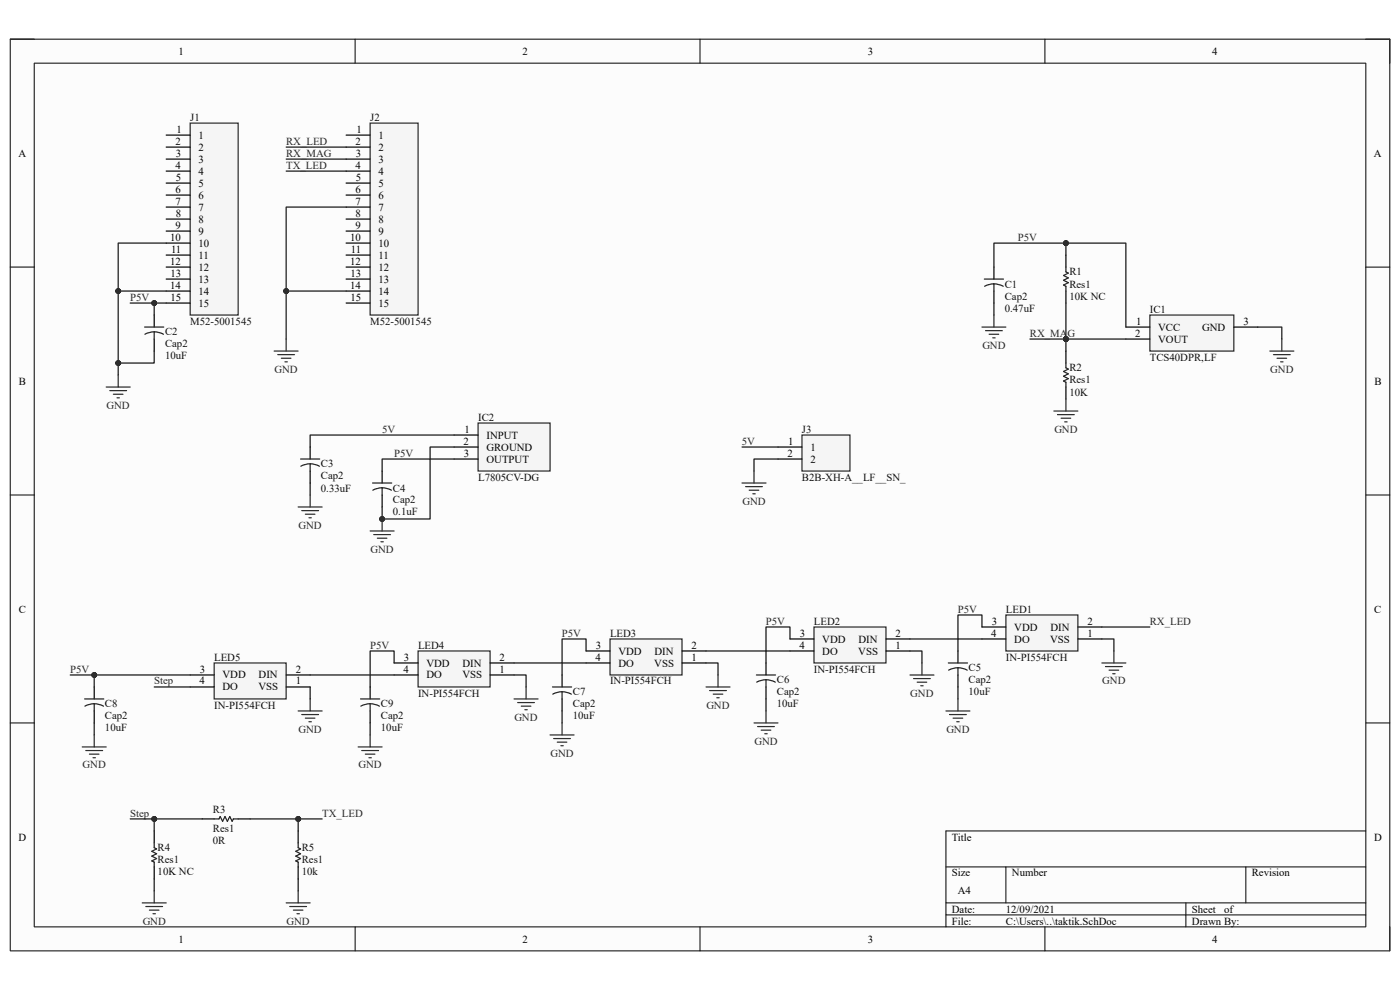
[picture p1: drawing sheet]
<svg xmlns="http://www.w3.org/2000/svg" width="297mm" height="210mm" viewBox="0 0 297 210" stroke-linecap="round" stroke-linejoin="round" font-family="sans-serif">
<path d="M2.2 8.3h292.7v193.4h-292.7z" fill-rule="evenodd" fill="#fcfcfc"/>
<path d="M2.2 8.3h292.7v193.4h-292.7z" fill="none" stroke="#000" stroke-width=".21"/>
<path d="M7.3 13.4h282.5v183.2h-282.5z" fill-rule="evenodd" fill="#fcfcfc"/>
<g fill="none" stroke="#000" stroke-width=".21">
<path d="M2.2 8.3h5.1M7.3 13.4h282.5v183.2h-282.5zM75.3 8.3v5.1M148.5 8.3v5.1M221.7 8.3v5.1M289.8 8.3h5.1v5.1M2.2 56.7h5.1M289.8 56.7h5.1M2.2 105h5.1M289.8 105h5.1M2.2 153.4h5.1M289.8 153.4h5.1"/>
<path d="M289.8 176.3h-89.1v20.3M75.3 196.6v5.1M148.5 196.6v5.1M200.7 183.9h89.1M200.7 191.5h89.1M200.7 194.1h89.1M213.4 183.9v7.6M221.7 196.6v5.1M251.6 191.5v5.1M264.3 183.9v7.6M294.9 196.6v5.1"/>
</g>
<path d="M243.9 66.8h17.9v7.7h-17.9z" fill-rule="evenodd" fill="#f5f5f5"/>
<path d="M243.9 66.8h17.9v7.7h-17.9z" fill="none" stroke="#262626" stroke-width=".25"/>
<path d="M238.9 69.4h5M238.9 71.9h5M261.8 69.4h5" fill="none" stroke="#000" stroke-width=".25"/>
<path d="M45.4 140.6h15.3v7.7h-15.3z" fill-rule="evenodd" fill="#f5f5f5"/>
<path d="M45.4 140.6h15.3v7.7h-15.3z" fill="none" stroke="#262626" stroke-width=".25"/>
<path d="M40.3 145.7h5.1M40.3 143.2h5.1M60.7 145.7h5.1M60.7 143.2h5.1" fill="none" stroke="#000" stroke-width=".25"/>
<path d="M101.4 89.7h15.3v10.2h-15.3z" fill-rule="evenodd" fill="#f5f5f5"/>
<path d="M101.4 89.7h15.3v10.2h-15.3z" fill="none" stroke="#262626" stroke-width=".25"/>
<path d="M96.3 92.3h5.1M96.3 94.8h5.1M96.3 97.4h5.1" fill="none" stroke="#000" stroke-width=".25"/>
<path d="M170.1 92.3h10.2v7.6h-10.2z" fill-rule="evenodd" fill="#f5f5f5"/>
<path d="M170.1 92.3h10.2v7.6h-10.2z" fill="none" stroke="#262626" stroke-width=".25"/>
<path d="M165.1 94.8h5M165.1 97.4h5" fill="none" stroke="#000" stroke-width=".25"/>
<path d="M40.3 26.1h10.2v40.7h-10.2z" fill-rule="evenodd" fill="#f5f5f5"/>
<path d="M40.3 26.1h10.2v40.7h-10.2z" fill="none" stroke="#262626" stroke-width=".25"/>
<g fill="none" stroke="#000" stroke-width=".25">
<path d="M35.3 28.7h5M35.3 31.2h5M35.3 33.8h5M35.3 36.3h5M35.3 38.8h5M35.3 41.4h5M35.3 43.9h5M35.3 46.5h5M35.3 49h5M35.3 51.6h5M35.3 54.1h5M35.3 56.7h5"/>
<path d="M35.3 59.2h5M35.3 61.7h5M35.3 64.3h5"/>
</g>
<path d="M78.5 26.1h10.2v40.7h-10.2z" fill-rule="evenodd" fill="#f5f5f5"/>
<g fill="none" stroke="#262626" stroke-width=".25">
<path d="M78.5 26.1h10.2v40.7h-10.2zM25.1 79.6v2.5M58.2 74.5h5M58.9 75.2h3.6M59.7 76h2M60.4 76.8h.6M60.7 71.9v2.6M22.5 82.1h5.1M23.3 82.9h3.6M24.1 83.6h2M24.8 84.4h.5M17.4 158.5h5.1"/>
<path d="M18.2 159.2h3.6M19 160h2M20 155.9v2.6M63.3 150.8h5M64 151.6h3.6M64.8 152.3h2M65.5 153.1h.6M65.8 148.3v2.5M19.7 160.7h.5"/>
</g>
<g fill="none" stroke="#000" stroke-width=".25">
<path d="M73.4 28.7h5.1M73.4 31.2h5.1M73.4 33.8h5.1M73.4 36.3h5.1M73.4 38.8h5.1M73.4 41.4h5.1M73.4 43.9h5.1M73.4 46.5h5.1M73.4 49h5.1M73.4 51.6h5.1M73.4 54.1h5.1M73.4 56.7h5.1"/>
<path d="M73.4 59.2h5.1M32.7 66.8v2.6M32.7 71.9v2.6M73.4 61.7h5.1M73.4 64.3h5.1M226.1 74.5v2.5M226.1 82.1v2.6M20 145.7v2.6M20 150.8v2.6"/>
</g>
<path d="M30.7 69.4h4M32.7 70.4l1.2 .2 .8 .3M32.7 70.4l-1.2 .2-.8 .3M32.7 70.4v1.5M226.1 77v1l.5 .3-1 .5 1 .5-1 .5 1 .5-1 .5 .5 .3v1M17.9 148.3h4.1M20 149.3l1.2 .2 .8 .3M20 149.3l-.8 .1-1.2 .4M20 149.3v1.5" fill="none" stroke="#1c1c1c" stroke-width=".25"/>
<path d="M88.7 138.1h15.3v7.6h-15.3z" fill-rule="evenodd" fill="#f5f5f5"/>
<path d="M88.7 138.1h15.3v7.6h-15.3zM76 158.5h5.1M76.7 159.2h3.6M77.5 160h2M78.5 155.9v2.6M109.1 148.3h5.1M109.8 149h3.6M110.6 149.8h2M111.4 150.6h.5M111.6 145.7v2.6M78.3 160.7h.5" fill="none" stroke="#262626" stroke-width=".25"/>
<path d="M78.5 145.7v2.6M78.5 150.8v2.6M83.6 143.2h5.1M83.6 140.6h5.1M104 143.2h5.1M104 140.6h5.1" fill="none" stroke="#000" stroke-width=".25"/>
<path d="M76.5 148.3h4.1M78.5 149.3l1.2 .2 .8 .3M78.5 149.3l-.8 .1-1.2 .4M78.5 149.3v1.5" fill="none" stroke="#1c1c1c" stroke-width=".25"/>
<path d="M129.4 135.6h15.3v7.6h-15.3z" fill-rule="evenodd" fill="#f5f5f5"/>
<path d="M129.4 135.6h15.3v7.6h-15.3zM116.7 155.9h5.1M117.5 156.7h3.5M118.2 157.4h2.1M119 158.2h.5M119.2 153.4v2.5M149.8 145.7h5.1M150.5 146.5h3.6M151.3 147.3h2M152.1 148h.5M152.3 143.2v2.5" fill="none" stroke="#262626" stroke-width=".25"/>
<path d="M124.3 138.1h5.1M144.7 138.1h5.1M119.2 143.2v2.5M119.2 148.3v2.5M124.3 140.6h5.1M144.7 140.6h5.1" fill="none" stroke="#000" stroke-width=".25"/>
<path d="M117.2 145.7h4.1M119.2 146.7l1.3 .2 .7 .4M119.2 146.7l-.8 .1-1.1 .5M119.2 146.7v1.6" fill="none" stroke="#1c1c1c" stroke-width=".25"/>
<path d="M172.7 133h15.3v7.6h-15.3z" fill-rule="evenodd" fill="#f5f5f5"/>
<path d="M172.7 133h15.3v7.6h-15.3zM160 153.4h5.1M160.7 154.1h3.6M161.5 154.9h2M162.3 155.7h.5M162.5 150.8v2.6M193.1 143.2h5M193.8 144h3.6M194.6 144.7h2M195.3 145.5h.5M195.6 140.6v2.6" fill="none" stroke="#262626" stroke-width=".25"/>
<path d="M167.6 138.1h5.1M167.6 135.6h5.1M188 138.1h5.1M188 135.6h5.1M162.5 140.6v2.6M162.5 145.7v2.6" fill="none" stroke="#000" stroke-width=".25"/>
<path d="M160.5 143.2h4M162.5 144.2l1.2 .2 .8 .3M162.5 144.2l-.8 .1-1.2 .4M162.5 144.2v1.5" fill="none" stroke="#1c1c1c" stroke-width=".25"/>
<path d="M213.4 130.5h15.3v7.6h-15.3z" fill-rule="evenodd" fill="#f5f5f5"/>
<g fill="none" stroke="#262626" stroke-width=".25">
<path d="M78.5 112.6h5.1M79.3 113.4h3.5M80 114.2h2.1M80.8 114.9h.5M81.1 110.1v2.5M213.4 130.5h15.3v7.6h-15.3zM236.3 138.1v2.5M200.7 150.8h5.1M201.4 151.6h3.6M202.2 152.3h2M203 153.1h.5M203.2 148.3v2.5"/>
<path d="M233.8 140.6h5.1M234.5 141.4h3.6M235.3 142.2h2M236.1 142.9h.5M30.2 191.5h5.1M30.9 192.3h3.6M31.7 193.1h2M32.5 193.8h.5M32.7 189v2.5M60.7 191.5h5.1M61.5 192.3h3.5M62.2 193.1h2.1"/>
<path d="M63 193.8h.5M63.3 189v2.5"/>
</g>
<g fill="none" stroke="#000" stroke-width=".25">
<path d="M65.8 94.8v2.6M65.8 99.9v2.6M81.1 99.9v2.6M81.1 105v2.6M203.2 138.1v2.5M208.3 135.6h5.1M208.3 133h5.1M228.7 135.6h5.1M228.7 133h5.1M203.2 143.2v2.5M32.7 176.3v2.5M42.9 173.7h2.5"/>
<path d="M50.5 173.7h2.6M63.3 176.3v2.5M32.7 183.9v2.6M63.3 183.9v2.6"/>
</g>
<g fill="none" stroke="#1c1c1c" stroke-width=".25">
<path d="M63.8 97.4h4M65.8 98.4l1.2 .2 .8 .3M65.8 98.4l-1.2 .2-.8 .3M65.8 98.4v1.5M79 102.5h4.1M81.1 103.5l.8 .1 1.1 .4M81.1 103.5l-.9 .1-1.1 .4M81.1 103.5v1.5M201.2 140.6h4.1M203.2 141.7h.8l1.2 .5M203.2 141.7h-.8l-1.1 .5M203.2 141.7v1.5"/>
<path d="M32.7 178.8v1l.5 .3-1 .5 1 .5-1 .5 1 .5-1 .5 .5 .3v1M45.4 173.7h1.1l.2-.5 .5 1 .5-1 .5 1 .5-1 .6 1 .2-.5h1M63.3 178.8v1l.5 .3-1.1 .5 1.1 .5-1.1 .5 1.1 .5-1.1 .5 .6 .3v1"/>
</g>
<circle cx="81.1" cy="110.1" r=".51" fill="#0e0e0e"/>
<circle cx="81.1" cy="110.1" r=".51" fill="none" stroke="#0e0e0e" stroke-width=".21"/>
<g fill="none" stroke="#262626" stroke-width=".25">
<path d="M208.3 69.4h5.1M209.1 70.1h3.5M209.8 70.9h2.1M210.6 71.7h.5M210.9 66.8v2.6M269.4 74.5h5.1M270.2 75.2h3.5M270.9 76h2.1M271.7 76.8h.5M271.9 71.9v2.6M160 99.9v2.6M63.3 107.6h5"/>
<path d="M64 108.3h3.6M64.8 109.1h2M65.5 109.8h.6M65.8 105v2.6M157.4 102.5h5.1M158.2 103.2h3.5M158.9 104h2.1M159.7 104.8h.5"/>
</g>
<path d="M210.9 56.7v2.5M226.1 54.1v2.6M210.9 61.7v2.6M226.1 61.7v2.6" fill="none" stroke="#000" stroke-width=".25"/>
<path d="M208.8 59.2h4.1M226.1 56.7v1l.5 .2-1 .5 1 .5-1 .6 1 .5-1 .5 .5 .2v1M210.9 60.2l.8 .1 1.1 .4M210.9 60.2l-.9 .1-1.1 .4M210.9 60.2v1.5" fill="none" stroke="#1c1c1c" stroke-width=".25"/>
<path d="M35.3 61.7h-10.2v17.9" fill="none" stroke="#0e0e0e" stroke-width=".25"/>
<circle cx="25.1" cy="61.7" r=".51" fill="#0e0e0e"/>
<circle cx="25.1" cy="61.7" r=".51" fill="none" stroke="#0e0e0e" stroke-width=".21"/>
<circle cx="25.1" cy="77" r=".51" fill="#0e0e0e"/>
<circle cx="25.1" cy="77" r=".51" fill="none" stroke="#0e0e0e" stroke-width=".21"/>
<path d="M73.4 61.7h-12.7v10.2" fill="none" stroke="#0e0e0e" stroke-width=".25"/>
<circle cx="60.7" cy="61.7" r=".51" fill="#0e0e0e"/>
<circle cx="60.7" cy="61.7" r=".51" fill="none" stroke="#0e0e0e" stroke-width=".21"/>
<path d="M35.3 51.6h-10.2v10.1" fill="none" stroke="#0e0e0e" stroke-width=".25"/>
<circle cx="25.1" cy="61.7" r=".51" fill="#0e0e0e"/>
<circle cx="25.1" cy="61.7" r=".51" fill="none" stroke="#0e0e0e" stroke-width=".21"/>
<path d="M73.4 43.9h-12.7v17.8" fill="none" stroke="#0e0e0e" stroke-width=".25"/>
<circle cx="60.7" cy="61.7" r=".51" fill="#0e0e0e"/>
<circle cx="60.7" cy="61.7" r=".51" fill="none" stroke="#0e0e0e" stroke-width=".21"/>
<path d="M60.7 31.2h12.7M60.7 36.3h12.7M60.7 33.8h12.7M27.6 64.3h7.7" fill="none" stroke="#0e0e0e" stroke-width=".25"/>
<circle cx="32.7" cy="64.3" r=".51" fill="#0e0e0e"/>
<circle cx="32.7" cy="64.3" r=".51" fill="none" stroke="#0e0e0e" stroke-width=".21"/>
<path d="M32.7 64.3v2.5" fill="none" stroke="#0e0e0e" stroke-width=".25"/>
<circle cx="32.7" cy="64.3" r=".51" fill="#0e0e0e"/>
<circle cx="32.7" cy="64.3" r=".51" fill="none" stroke="#0e0e0e" stroke-width=".21"/>
<path d="M32.7 74.5v2.5h-7.6" fill="none" stroke="#0e0e0e" stroke-width=".25"/>
<circle cx="25.1" cy="77" r=".51" fill="#0e0e0e"/>
<circle cx="25.1" cy="77" r=".51" fill="none" stroke="#0e0e0e" stroke-width=".21"/>
<path d="M20 143.2v2.5" fill="none" stroke="#0e0e0e" stroke-width=".25"/>
<circle cx="20" cy="143.2" r=".51" fill="#0e0e0e"/>
<circle cx="20" cy="143.2" r=".51" fill="none" stroke="#0e0e0e" stroke-width=".21"/>
<path d="M14.9 143.2h25.4M20 153.4v2.5" fill="none" stroke="#0e0e0e" stroke-width=".25"/>
<circle cx="20" cy="143.2" r=".51" fill="#0e0e0e"/>
<circle cx="20" cy="143.2" r=".51" fill="none" stroke="#0e0e0e" stroke-width=".21"/>
<g fill="none" stroke="#0e0e0e" stroke-width=".25">
<path d="M124.3 138.1v-2.5h-5.1v7.6M149.8 138.1h17.8M167.6 135.6v-2.6h-5.1v7.6M193.1 138.1h2.5v2.5M193.1 135.6h15.2M208.3 133v-2.5h-5.1v7.6M233.8 135.6h2.5v2.5M233.8 133h10.1M32.7 145.7h7.6M65.8 145.7v2.6M65.8 143.2h17.8M78.5 153.4v2.5"/>
<path d="M83.6 140.6v-2.5h-5.1v7.6M109.1 143.2h2.5v2.5M109.1 140.6h15.2M119.2 150.8v2.6M149.8 140.6h2.5v2.6M162.5 148.3v2.5M203.2 145.7v2.6M53.1 173.7h10.2v2.6M32.7 186.5v2.5"/>
</g>
<circle cx="63.3" cy="173.7" r=".51" fill="#0e0e0e"/>
<circle cx="63.3" cy="173.7" r=".51" fill="none" stroke="#0e0e0e" stroke-width=".21"/>
<path d="M42.9 173.7h-10.2v2.6" fill="none" stroke="#0e0e0e" stroke-width=".25"/>
<circle cx="32.7" cy="173.7" r=".51" fill="#0e0e0e"/>
<circle cx="32.7" cy="173.7" r=".51" fill="none" stroke="#0e0e0e" stroke-width=".21"/>
<path d="M63.3 173.7h5" fill="none" stroke="#0e0e0e" stroke-width=".25"/>
<circle cx="63.3" cy="173.7" r=".51" fill="#0e0e0e"/>
<circle cx="63.3" cy="173.7" r=".51" fill="none" stroke="#0e0e0e" stroke-width=".21"/>
<path d="M27.6 173.7h5.1" fill="none" stroke="#0e0e0e" stroke-width=".25"/>
<circle cx="32.7" cy="173.7" r=".51" fill="#0e0e0e"/>
<circle cx="32.7" cy="173.7" r=".51" fill="none" stroke="#0e0e0e" stroke-width=".21"/>
<path d="M96.3 92.3h-30.5v2.5M96.3 97.4h-15.2v2.5M96.3 94.8h-5.1v15.3h-10.1v-2.5M65.8 102.5v2.5M63.3 186.5v2.5" fill="none" stroke="#0e0e0e" stroke-width=".25"/>
<circle cx="81.1" cy="110.1" r=".51" fill="#0e0e0e"/>
<circle cx="81.1" cy="110.1" r=".51" fill="none" stroke="#0e0e0e" stroke-width=".21"/>
<path d="M226.1 51.6v2.5M157.4 94.8h7.7M165.1 97.4h-5.1v2.5" fill="none" stroke="#0e0e0e" stroke-width=".25"/>
<circle cx="226.1" cy="51.6" r=".51" fill="#0e0e0e"/>
<circle cx="226.1" cy="51.6" r=".51" fill="none" stroke="#0e0e0e" stroke-width=".21"/>
<path d="M238.9 71.9h-12.8v2.6" fill="none" stroke="#0e0e0e" stroke-width=".25"/>
<circle cx="226.1" cy="71.9" r=".51" fill="#0e0e0e"/>
<circle cx="226.1" cy="71.9" r=".51" fill="none" stroke="#0e0e0e" stroke-width=".21"/>
<path d="M226.1 64.3v7.6" fill="none" stroke="#0e0e0e" stroke-width=".25"/>
<circle cx="226.1" cy="71.9" r=".51" fill="#0e0e0e"/>
<circle cx="226.1" cy="71.9" r=".51" fill="none" stroke="#0e0e0e" stroke-width=".21"/>
<path d="M210.9 56.7v-5.1h28v17.8M210.9 64.3v2.5M266.8 69.4h5.1v2.5" fill="none" stroke="#0e0e0e" stroke-width=".25"/>
<circle cx="226.1" cy="51.6" r=".51" fill="#0e0e0e"/>
<circle cx="226.1" cy="51.6" r=".51" fill="none" stroke="#0e0e0e" stroke-width=".21"/>
<path d="M218.5 71.9h7.6" fill="none" stroke="#0e0e0e" stroke-width=".25"/>
<circle cx="226.1" cy="71.9" r=".51" fill="#0e0e0e"/>
<circle cx="226.1" cy="71.9" r=".51" fill="none" stroke="#0e0e0e" stroke-width=".21"/>
<path d="M223.6 87.2h5.1M224.3 88h3.6M225.1 88.7h2.1M225.9 89.5h.5M226.1 84.7v2.5" fill="none" stroke="#262626" stroke-width=".25"/>
<g font-size="2.3">
<text x="37.9" y="11.6">1</text>
<text x="110.9" y="11.6">2</text>
<text x="184.1" y="11.6">3</text>
<text x="257.2" y="11.6">4</text>
<text x="37.4" y="28.2">1</text>
<text x="42.1" y="29.4">1</text>
<text x="75.6" y="28.2">1</text>
<text x="80.3" y="29.4">1</text>
<text x="3.9" y="33.2">A</text>
<text x="37.2" y="35.8">4</text>
<text x="37.3" y="30.7">2</text>
<text x="37.3" y="33.2">3</text>
<text x="42.1" y="32">2</text>
<text x="42.1" y="34.5">3</text>
<text x="75.4" y="35.8">4</text>
<text x="75.4" y="30.7">2</text>
<text x="75.5" y="33.2">3</text>
<text x="80.3" y="32">2</text>
<text x="80.3" y="34.5">3</text>
<text x="291.5" y="33.2">A</text>
<text x="37.3" y="40.9">6</text>
<text x="37.3" y="38.3">5</text>
<text x="42.1" y="37">4</text>
<text x="42.1" y="39.6">5</text>
<text x="75.4" y="40.9">6</text>
<text x="75.5" y="38.3">5</text>
<text x="80.3" y="37">4</text>
<text x="80.3" y="39.6">5</text>
<text x="37.3" y="43.4">7</text>
<text x="37.3" y="46">8</text>
<text x="42.1" y="42.2">6</text>
<text x="42.1" y="44.7">7</text>
<text x="42.1" y="47.2">8</text>
<text x="75.4" y="43.4">7</text>
<text x="75.4" y="46">8</text>
<text x="80.3" y="42.2">6</text>
<text x="80.3" y="44.7">7</text>
<text x="80.3" y="47.2">8</text>
<text x="36.1" y="51.1">10</text>
<text x="36.3" y="53.6">11</text>
<text x="37.3" y="48.5">9</text>
<text x="42.1" y="49.8">9</text>
<text x="42.1" y="52.3">10</text>
<text x="74.3" y="51.1">10</text>
<text x="74.5" y="53.6">11</text>
<text x="75.4" y="48.5">9</text>
<text x="80.3" y="49.8">9</text>
<text x="80.3" y="52.3">10</text>
<text x="36.1" y="56.1">12</text>
<text x="36.2" y="58.7">13</text>
<text x="42.1" y="54.9">11</text>
<text x="42.1" y="57.4">12</text>
<text x="42.1" y="59.9">13</text>
<text x="74.3" y="56.1">12</text>
<text x="74.4" y="58.7">13</text>
<text x="80.3" y="54.9">11</text>
<text x="80.3" y="57.4">12</text>
<text x="80.3" y="59.9">13</text>
<text x="36.1" y="61.3">14</text>
<text x="36.2" y="63.8">15</text>
<text x="42.1" y="62.5">14</text>
<text x="42.1" y="65.1">15</text>
<text x="74.3" y="61.3">14</text>
<text x="74.3" y="63.8">15</text>
<text x="80.3" y="62.5">14</text>
<text x="80.3" y="65.1">15</text>
<text x="240.8" y="71.4">2</text>
<text x="241" y="68.9">1</text>
<text x="245.7" y="70.1">VCC</text>
<text x="255.1" y="70.1">GND</text>
<text x="263.8" y="68.9">3</text>
<text x="245.7" y="72.7">VOUT</text>
<text x="4" y="81.6">B</text>
<text x="291.6" y="81.6">B</text>
<text x="98.3" y="94.3">2</text>
<text x="98.5" y="91.8">1</text>
<text x="103.2" y="93">INPUT</text>
<text x="103.2" y="95.6">GROUND</text>
<text x="167.2" y="94.3">1</text>
<text x="171.9" y="95.6">1</text>
<text x="98.4" y="96.9">3</text>
<text x="103.2" y="98.1">OUTPUT</text>
<text x="167" y="96.9">2</text>
<text x="171.9" y="98.1">2</text>
<text x="4" y="130">C</text>
<text x="291.5" y="130">C</text>
<text x="126.4" y="137.6">3</text>
<text x="146.7" y="137.6">2</text>
<text x="169.6" y="137.6">4</text>
<text x="169.7" y="135">3</text>
<text x="174.5" y="136.3">VDD</text>
<text x="182.1" y="136.3">DIN</text>
<text x="190" y="137.6">1</text>
<text x="190" y="135">2</text>
<text x="210.3" y="135">4</text>
<text x="210.4" y="132.5">3</text>
<text x="215.2" y="133.8">VDD</text>
<text x="215.2" y="136.3">DO</text>
<text x="222.8" y="136.3">VSS</text>
<text x="222.8" y="133.8">DIN</text>
<text x="230.7" y="135">1</text>
<text x="230.7" y="132.5">2</text>
<text x="42.4" y="142.7">3</text>
<text x="47.2" y="143.9">VDD</text>
<text x="54.9" y="143.9">DIN</text>
<text x="62.7" y="142.7">2</text>
<text x="85.6" y="142.7">4</text>
<text x="85.7" y="140.1">3</text>
<text x="90.5" y="141.4">VDD</text>
<text x="90.5" y="143.9">DO</text>
<text x="98.1" y="143.9">VSS</text>
<text x="98.1" y="141.4">DIN</text>
<text x="106" y="142.7">1</text>
<text x="106" y="140.1">2</text>
<text x="126.3" y="140.1">4</text>
<text x="131.2" y="138.9">VDD</text>
<text x="131.2" y="141.4">DO</text>
<text x="138.8" y="141.4">VSS</text>
<text x="138.9" y="138.9">DIN</text>
<text x="146.7" y="140.1">1</text>
<text x="174.5" y="138.9">DO</text>
<text x="182.1" y="138.9">VSS</text>
<text x="42.3" y="145.2">4</text>
<text x="47.2" y="146.5">DO</text>
<text x="54.8" y="146.5">VSS</text>
<text x="62.7" y="145.2">1</text>
<text x="3.9" y="178.3">D</text>
<text x="201.9" y="178.3">Title</text>
<text x="291.5" y="178.3">D</text>
<text x="201.9" y="185.9">Size</text>
<text x="214.7" y="185.9">Number</text>
<text x="265.6" y="185.9">Revision</text>
<text x="203.2" y="189.7">A4</text>
<text x="201.9" y="193.6">Date:</text>
<text x="201.9" y="196.1">File:</text>
<text x="213.4" y="193.6">12/09/2021</text>
<text x="213.4" y="196.1">C:\Users\..\taktik.SchDoc</text>
<text x="252.8" y="196.1">Drawn By:</text>
<text x="252.9" y="193.6">Sheet</text>
<text x="259.7" y="193.6">of</text>
<text x="37.9" y="199.9">1</text>
<text x="110.9" y="199.9">2</text>
<text x="184.1" y="199.9">3</text>
<text x="257.2" y="199.9">4</text>
</g>
<g font-size="2.3" fill="#0e0e0e">
<text x="40.3" y="25.6">J1</text>
<text x="78.5" y="25.6">J2</text>
<text x="226.9" y="58.4">R1</text>
<text x="213.1" y="61">C1</text>
<text x="213.1" y="63.5">Cap2</text>
<text x="226.9" y="63.5">10K NC</text>
<text x="226.9" y="61">Res1</text>
<text x="35" y="71.2">C2</text>
<text x="40.3" y="68.9">M52-5001545</text>
<text x="78.5" y="68.9">M52-5001545</text>
<text x="213.1" y="66.1">0.47uF</text>
<text x="243.9" y="66.3">IC1</text>
<text x="35" y="76.2">10uF</text>
<text x="35" y="73.7">Cap2</text>
<text x="243.9" y="76.5">TCS40DPR,LF</text>
<text x="226.9" y="83.9">10K</text>
<text x="226.9" y="78.8">R2</text>
<text x="226.9" y="81.3">Res1</text>
<text x="101.4" y="89.2">IC2</text>
<text x="170.1" y="91.8">J3</text>
<text x="68.1" y="99.1">C3</text>
<text x="68.1" y="101.7">Cap2</text>
<text x="101.4" y="101.9">L7805CV-DG</text>
<text x="170.1" y="101.9">B2B-XH-A__LF__SN_</text>
<text x="68.1" y="104.3">0.33uF</text>
<text x="83.4" y="104.3">C4</text>
<text x="83.4" y="106.8">Cap2</text>
<text x="83.4" y="109.3">0.1uF</text>
<text x="213.4" y="130">LED1</text>
<text x="88.7" y="137.6">LED4</text>
<text x="129.4" y="135">LED3</text>
<text x="172.7" y="132.5">LED2</text>
<text x="45.4" y="140.1">LED5</text>
<text x="172.7" y="142.7">IN-PI554FCH</text>
<text x="205.5" y="142.4">C5</text>
<text x="213.4" y="140.1">IN-PI554FCH</text>
<text x="88.7" y="147.8">IN-PI554FCH</text>
<text x="121.5" y="147.5">C7</text>
<text x="129.4" y="145.2">IN-PI554FCH</text>
<text x="164.8" y="144.9">C6</text>
<text x="164.8" y="147.5">Cap2</text>
<text x="205.5" y="147.5">10uF</text>
<text x="205.5" y="144.9">Cap2</text>
<text x="22.3" y="155.2">10uF</text>
<text x="22.3" y="150.1">C8</text>
<text x="22.3" y="152.6">Cap2</text>
<text x="45.4" y="150.3">IN-PI554FCH</text>
<text x="80.8" y="155.2">10uF</text>
<text x="80.8" y="150.1">C9</text>
<text x="80.8" y="152.6">Cap2</text>
<text x="121.5" y="152.6">10uF</text>
<text x="121.5" y="150.1">Cap2</text>
<text x="164.8" y="150.1">10uF</text>
<text x="45.2" y="172.5">R3</text>
<text x="45.2" y="179.1">0R</text>
<text x="45.2" y="176.5">Res1</text>
<text x="33.4" y="185.7">10K NC</text>
<text x="33.4" y="180.6">R4</text>
<text x="33.4" y="183.1">Res1</text>
<text x="64" y="185.7">10k</text>
<text x="64" y="180.6">R5</text>
<text x="64" y="183.1">Res1</text>
</g>
<g font-size="2.3" fill="#262626">
<text x="60.7" y="30.7">RX_LED</text>
<text x="60.7" y="33.2">RX_MAG</text>
<text x="60.7" y="35.8">TX_LED</text>
<text x="215.9" y="51.1">P5V</text>
<text x="27.6" y="63.8">P5V</text>
<text x="218.5" y="71.4">RX_MAG</text>
<text x="208.4" y="74">GND</text>
<text x="58.3" y="79">GND</text>
<text x="269.5" y="79">GND</text>
<text x="22.6" y="86.7">GND</text>
<text x="81.1" y="91.8">5V</text>
<text x="157.4" y="94.3">5V</text>
<text x="223.7" y="91.8">GND</text>
<text x="83.6" y="96.9">P5V</text>
<text x="157.5" y="107.1">GND</text>
<text x="63.3" y="112.1">GND</text>
<text x="78.6" y="117.2">GND</text>
<text x="203.2" y="130">P5V</text>
<text x="78.5" y="137.6">P5V</text>
<text x="119.2" y="135">P5V</text>
<text x="162.5" y="132.5">P5V</text>
<text x="243.9" y="132.5">RX_LED</text>
<text x="14.9" y="142.7">P5V</text>
<text x="32.7" y="145.2">Step</text>
<text x="193.1" y="147.8">GND</text>
<text x="233.8" y="145.2">GND</text>
<text x="63.3" y="155.4">GND</text>
<text x="109.1" y="152.9">GND</text>
<text x="149.9" y="150.3">GND</text>
<text x="200.8" y="155.4">GND</text>
<text x="116.8" y="160.5">GND</text>
<text x="160.1" y="157.9">GND</text>
<text x="17.5" y="163">GND</text>
<text x="76.1" y="163">GND</text>
<text x="27.6" y="173.2">Step</text>
<text x="68.3" y="173.2">TX_LED</text>
<text x="30.3" y="196.1">GND</text>
<text x="60.8" y="196.1">GND</text>
</g>
</svg>
